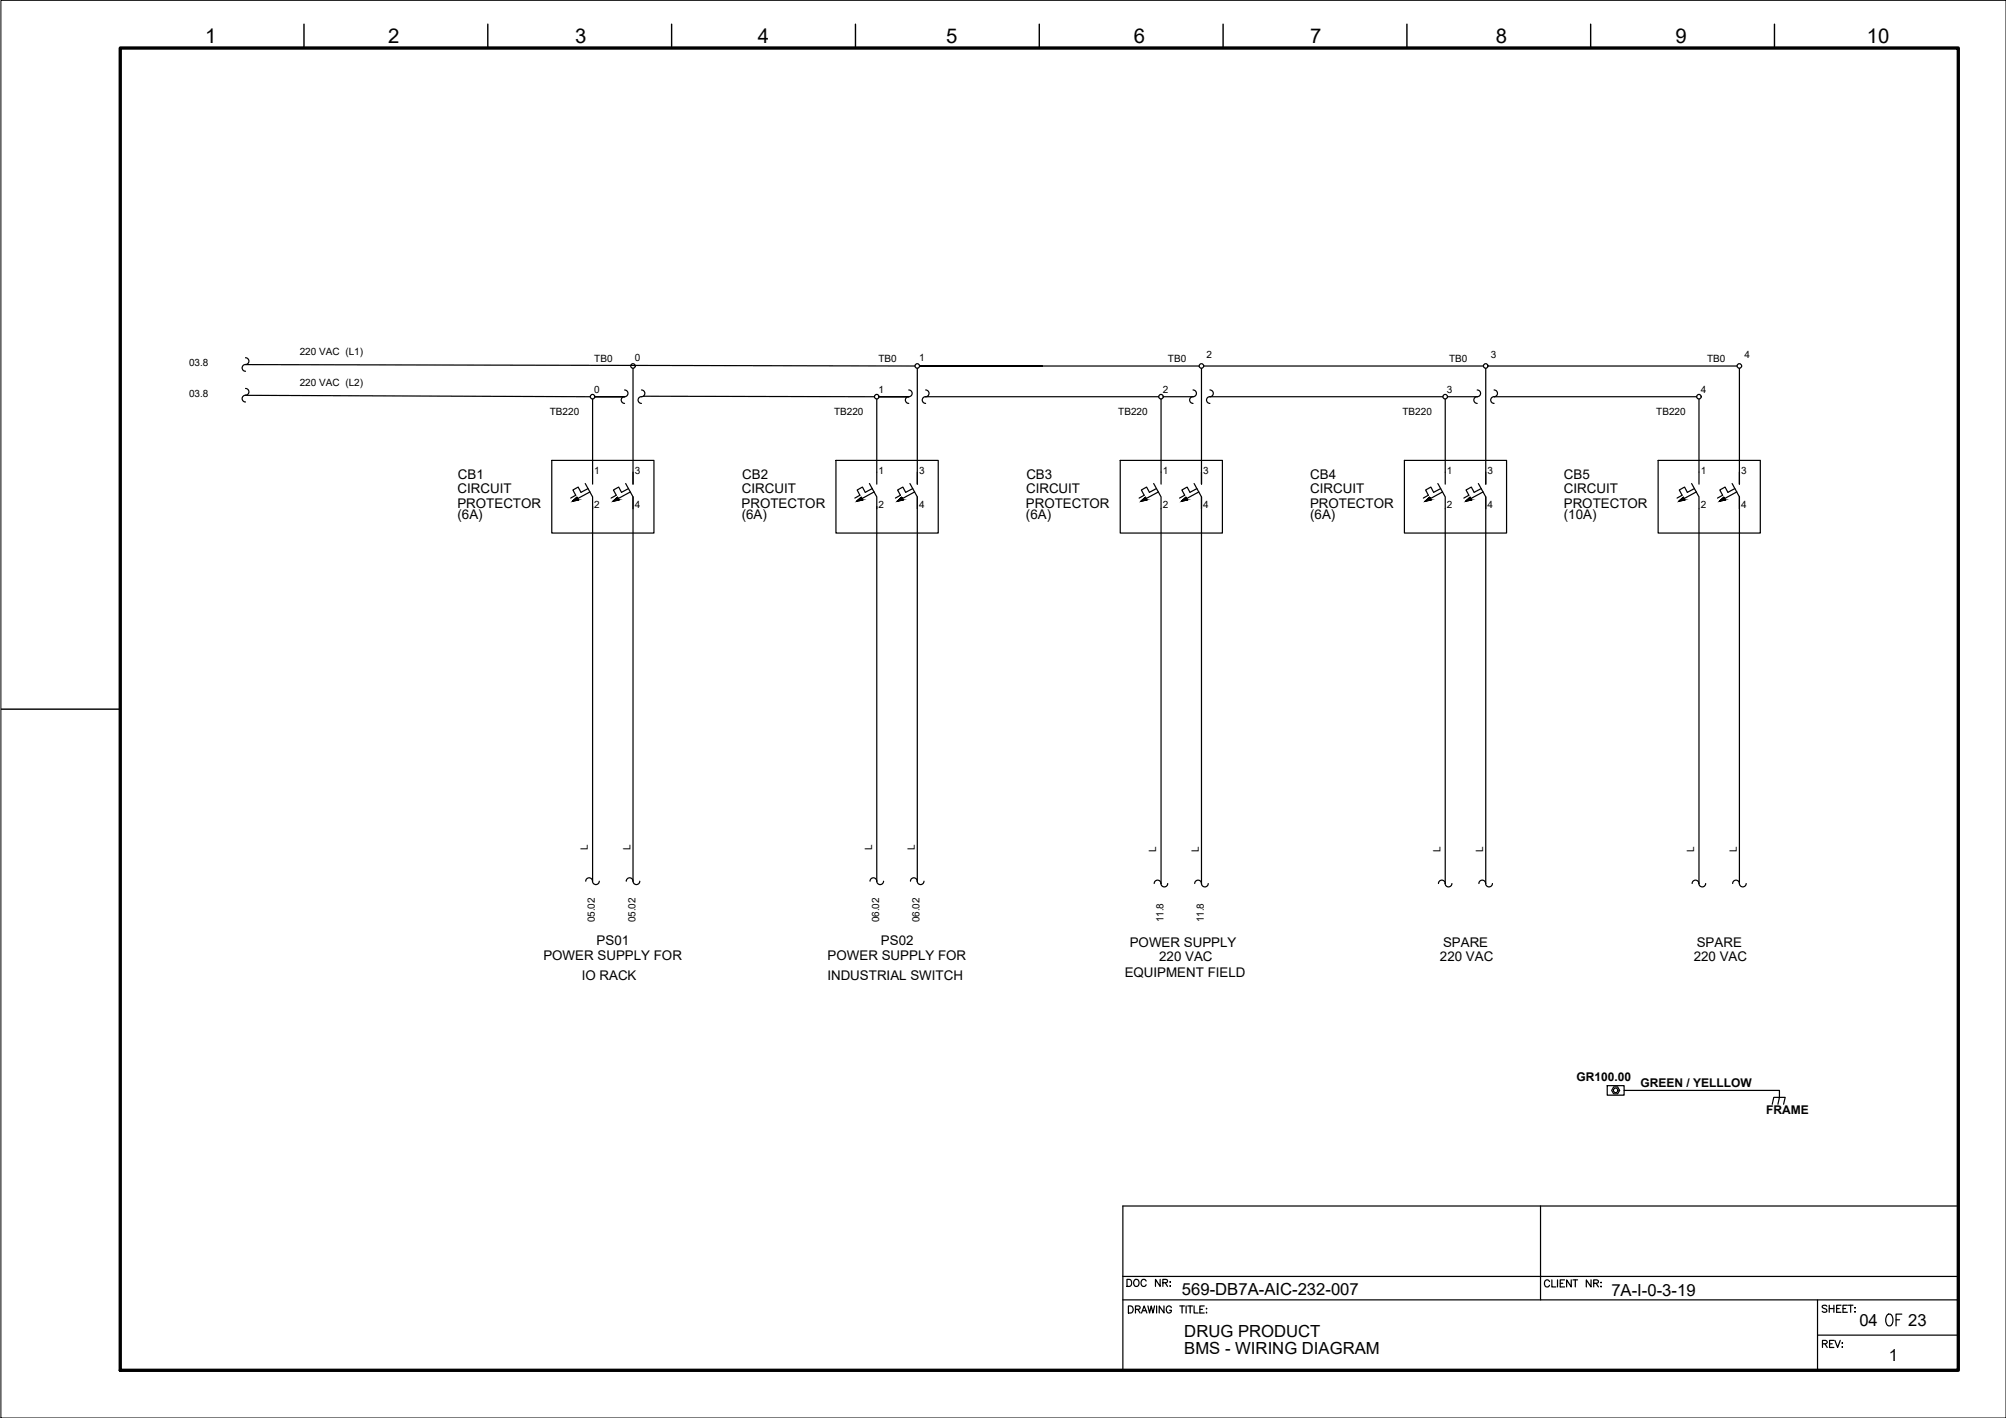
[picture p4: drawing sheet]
<svg xmlns="http://www.w3.org/2000/svg" width="420mm" height="297mm" viewBox="0 0 420 297" stroke-linecap="round" stroke-linejoin="round" font-family="sans-serif">
<!-- layer: G-TTLB-TTLB -->
<path d="M25.2 10.1h385v276.9h-385z" fill="none" stroke="#000" stroke-width=".7"/>
<!-- layer: G-TTLB-INDX -->
<path d="M63.7 5.1v5M102.2 5.1v5M140.7 5.1v5M179.2 5.1v5M217.7 5.1v5M256.2 5.1v5M294.7 5.1v5M333.2 5.1v5M371.7 5.1v5M.2 148.6h25" fill="none" stroke="#000" stroke-width=".3"/>
<!-- layer: LGSP IA4$0$LG_PLOT -->
<path d="M322.7 252.6v19.7M235.2 267.4h175M235.2 272.3h175M380.7 279.7h29.5M380.7 272.3v14.7M235.2 287h175" fill="none" stroke="#000" stroke-width=".25"/>
<!-- layer: LG_PLOT -->
<g fill="none" stroke="#000" stroke-width=".25">
<path d="M410.2 252.6h-175v34.4M236.1 268h.4a.8 .8 0 0 1 .5 .7 .8 .8 0 0 1-.5 .8h-.4zM236.3 273.6h.5a.78 .78 0 0 1 .6 .7 .78 .78 0 0 1-.6 .7h-.5zM237.7 268.1a.7 .7 0 0 1 .9 .6 .7 .7 0 0 1-.9 .7l-.3-.5 .1-.5zM237.8 274.3l.9-.1v-.5l-.9-.1v1.4M238.3 274.3l.5 .7M239.1 275l.5-1.4 .6 1.4M239.3 274.6h.7M240.1 268.4a.54 .54 0 0 0-.7-.4 .54 .54 0 0 0-.4 .6 .61 .61 0 0 0 .2 .8 .61 .61 0 0 0 .8-.1l.1-.2M240.4 273.6l.4 1.4 .3-1.4 .4 1.4 .3-1.4M242.3 273.6v1.4M243 268v1.5l-1-1.5v1.5"/>
<path d="M243.6 268.7l.8-.1 .1-.5-.9-.1v1.5M243.8 273.6v1.4l-1-1.4v1.4M244.1 268.7l.4 .8M245 268.6h.2zM245 269.4h.2zM245.3 273.9a.54 .54 0 0 0-.6-.3 .54 .54 0 0 0-.4 .5 .61 .61 0 0 0 .2 .8 .61 .61 0 0 0 .8-.1v-.3h-.3M247.1 273.6h1M247.6 273.6v1.4M248.4 273.6v1.4M248.8 273.6h1M249.3 273.6v1.4M250.1 273.6v1.4h.9"/>
<path d="M251.3 274.3h.6M252.2 273.6h-.9v1.4h.9M252.6 274.1h.2zM252.7 274.9v.1zM324.5 268.5a.54 .54 0 0 0-.6-.4 .54 .54 0 0 0-.4 .6 .6 .6 0 0 0 .2 .8 .6 .6 0 0 0 .8-.1v-.2M325 268.1v1.5h.9M326.2 268.1v1.5M326.8 268.8h.5M327.7 268.1h-.9v1.5h.9M329.1 268.1v1.5l-1-1.5v1.5M329.5 268.1h.9M329.9 268.1v1.5"/>
<path d="M333.2 268.1v1.5l-.9-1.5v1.5M333.8 268.8l.8-.1 .2-.2-.1-.2-.9-.2v1.5M334.3 268.8l.5 .8M335.3 268.6v.1zM335.3 269.4v.2zM382.6 273.6l-.3-.2-.6 .2v.3l.9 .4v.4a.63 .63 0 0 1-.9 0M383.1 273.4v1.5M383.1 274.1h1M384.1 273.4v1.5M384.7 274.1h.5M385.6 273.4h-.9v1.5h.9M386 274.1h.6"/>
<path d="M386.9 273.4h-.9v1.5h.9M387.1 273.4h1M387.6 273.4v1.5M388.5 274h.1zM388.5 274.8h.1zM381.7 281.5l.9-.1 .1-.3-.3-.3h-.7v1.5M382.2 281.5l.5 .8M383.2 281.5h.6M384.1 280.8h-.9v1.5h.9M384.3 280.8l.6 1.5 .5-1.5M385.8 281.4h.1zM385.9 282.1v.2z"/>
</g>
<!-- layer: I_TABS -->
<g fill="none" stroke="#000" stroke-width=".25">
<path d="M51.4 74.9a.76 .76 0 0 1 .7 .9 .76 .76 0 0 1-1 .6 .71 .71 0 0 0-.4 .8 .71 .71 0 0 0 .7 .6M132.6 77.2v24.2M192.1 77.2v24.2M218.3 76.7h-25.7h58.6M251.7 77.2v24.2M252.1 76.7h58.6M311.2 77.2v24.2M311.7 76.7h52.2M364.3 77.2v24.2M51.4 81.4a.71 .71 0 0 1 .7 .7 .71 .71 0 0 1-.7 .7M51.4 82.8a.71 .71 0 0 0-.7 .7 .71 .71 0 0 0 .7 .7M51.4 82.8l72.2 .3"/>
<path d="M124.1 83.6v15.3M130.8 81.7a.75 .75 0 0 1 .7 .9 .75 .75 0 0 1-1 .5 .71 .71 0 0 0-.4 .8 .71 .71 0 0 0 .7 .6M130.8 83.1h-6.2h6.2M134.4 81.7a.75 .75 0 0 1 .7 .9 .75 .75 0 0 1-1 .5 .71 .71 0 0 0-.4 .8 .71 .71 0 0 0 .7 .6M183.6 83.6v15.3M190.3 81.7a.71 .71 0 0 1 .8 .7 .71 .71 0 0 1-.8 .7M190.3 83.1a.71 .71 0 0 0-.7 .7 .71 .71 0 0 0 .7 .7M190.4 83.1h-6.3h6.3M193.9 81.7a.71 .71 0 0 1 .7 .7 .71 .71 0 0 1-.7 .7M193.9 83.1a.71 .71 0 0 0-.7 .7 .71 .71 0 0 0 .7 .7M193.9 83.1h48.8M243.2 83.6v15.3"/>
<path d="M243.6 83.1h6.3M249.9 81.7a.71 .71 0 0 1 .7 .7 .71 .71 0 0 1-.7 .7M249.9 83.1a.71 .71 0 0 0-.7 .7 .71 .71 0 0 0 .7 .7M253.4 81.7a.71 .71 0 0 1 .7 .7 .71 .71 0 0 1-.7 .7M253.4 83.1a.71 .71 0 0 0-.7 .7 .71 .71 0 0 0 .7 .7M253.4 83.1h48.8M302.7 83.6v15.3M303.2 83.1h6.2M309.4 81.7a.71 .71 0 0 1 .7 .7 .71 .71 0 0 1-.7 .7M309.4 83.1a.71 .71 0 0 0-.7 .7 .71 .71 0 0 0 .7 .7M312.9 81.7a.75 .75 0 0 1 .7 .9 .75 .75 0 0 1-.9 .5 .71 .71 0 0 0-.5 .8 .71 .71 0 0 0 .7 .6M312.9 83.1h42.5"/>
<path d="M355.9 83.6v15.3M124.1 106.1v78.5M132.6 104.1v80.5M183.6 106.1v78.5M192.1 104.1v80.5M243.2 106.6v78.5M251.7 104.1v81M302.7 106.6v78.5M311.2 104.1v81M355.9 106.6v78.5M364.3 104.1v81M122.7 184.6a.71 .71 0 0 1 .7-.7 .71 .71 0 0 1 .7 .7"/>
<path d="M124.1 184.6a.71 .71 0 0 0 .7 .7 .71 .71 0 0 0 .7-.7M131.2 184.6a.71 .71 0 0 1 .7-.7 .71 .71 0 0 1 .7 .7M132.6 184.6a.71 .71 0 0 0 .7 .7 .71 .71 0 0 0 .7-.7M182.2 184.6a.71 .71 0 0 1 .7-.7 .71 .71 0 0 1 .7 .7M183.6 184.6a.71 .71 0 0 0 .8 .7 .71 .71 0 0 0 .7-.7M190.7 184.6a.71 .71 0 0 1 .7-.7 .71 .71 0 0 1 .7 .7M192.1 184.6a.71 .71 0 0 0 .7 .7 .71 .71 0 0 0 .7-.7M241.7 185.1a.71 .71 0 0 1 .8-.7 .71 .71 0 0 1 .7 .7M243.2 185.1a.71 .71 0 0 0 .7 .7 .71 .71 0 0 0 .7-.7M250.2 185.1a.71 .71 0 0 1 .7-.7 .71 .71 0 0 1 .8 .7M251.7 185.1a.71 .71 0 0 0 .7 .7 .71 .71 0 0 0 .7-.7M301.3 185.1a.71 .71 0 0 1 .7-.7 .71 .71 0 0 1 .7 .7"/>
<path d="M302.7 185.1a.71 .71 0 0 0 .7 .7 .71 .71 0 0 0 .7-.7M309.8 185.1a.71 .71 0 0 1 .7-.7 .71 .71 0 0 1 .7 .7M311.2 185.1a.71 .71 0 0 0 .7 .7 .71 .71 0 0 0 .7-.7M354.4 185.1a.71 .71 0 0 1 .7-.7 .71 .71 0 0 1 .7 .7M355.8 185.1a.71 .71 0 0 0 .7 .7 .71 .71 0 0 0 .8-.7M362.9 185.1a.71 .71 0 0 1 .7-.7 .71 .71 0 0 1 .7 .7M364.3 185.1a.71 .71 0 0 0 .7 .7 .71 .71 0 0 0 .7-.7"/>
</g>
<!-- layer: EI-CTRL -->
<g fill="none" stroke="#000" stroke-width=".25">
<circle cx="132.6" cy="76.7" r=".48"/>
<circle cx="192.1" cy="76.7" r=".48"/>
<circle cx="251.6" cy="76.7" r=".48"/>
<circle cx="311.2" cy="76.7" r=".48"/>
<circle cx="364.3" cy="76.7" r=".48"/>
<circle cx="124.1" cy="83.1" r=".48"/>
<circle cx="183.6" cy="83.1" r=".48"/>
<circle cx="243.2" cy="83.1" r=".48"/>
<circle cx="302.7" cy="83.1" r=".48"/>
<circle cx="355.8" cy="83.1" r=".48"/>
</g>
<!-- layer: 0 -->
<g fill="none" stroke="#000" stroke-width=".25">
<path d="M51.4 76.4l140.2 .3M134.7 83l48.5 .1M336.6 227.4h3.6v2h-3.6zM338 227.7h.8l.4 .7-.4 .7h-.8l-.4-.7zM340.2 228.4h32.5v1.5l-.3 1.4M371.2 231.3l.3-1.4h2.4l-.3 1.4"/>
<circle cx="338.4" cy="228.4" r=".48"/>
</g>
<!-- layer: I_El_CTRL -->
<g fill="none" stroke="#000" stroke-width=".25">
<path d="M124.1 98.9v2.5M132.6 98.9v2.5M183.6 98.9v2.5M192.1 98.9v2.5M243.2 98.9v2.5M251.7 98.9v2.5M302.7 98.9v2.5M311.2 98.9v2.5M355.9 98.9v2.5M364.3 98.9v2.5M121.1 104.7l-.3-.5-.9 .8 .9-.8 .3 .5-1.2 .3M122.6 101.3l1.5 2.8v2.5"/>
<path d="M123.2 102.3l-1.5 .8-.6-1.1-1.1 .6 .6 1.1-1.1 .6M123.6 103l-2.6 1.4M129.6 104.7l-.3-.5-.9 .8 .9-.8 .3 .5-1.2 .3M131 101.3l1.6 2.8v2.5M131.6 102.3l-1.4 .8-.6-1.1-1.1 .6 .6 1.1-1.1 .6M132 103l-2.5 1.4M180.7 104.7l-.3-.5-1 .8 1-.8 .3 .5-1.3 .3M182.1 101.3l1.5 2.8v2.5M182.7 102.3l-1.5 .8-.6-1.1-1.1 .6 .6 1.1-1.1 .6M183.1 103l-2.6 1.4M189.1 104.7l-.3-.5-.9 .8 .9-.8 .3 .5-1.2 .3M190.6 101.3l1.5 2.8v2.5"/>
<path d="M191.2 102.3l-1.5 .8-.6-1.1-1.1 .6 .6 1.1-1.1 .6M191.6 103l-2.6 1.4M240.2 104.7l-.3-.5-.9 .8 .9-.8 .3 .5-1.2 .3M241.6 101.3l1.6 2.8v2.5M242.2 102.3l-1.5 .8-.5-1.1-1.1 .6 .5 1.1-1 .6M242.6 103l-2.5 1.4M248.7 104.7l-.3-.5-1 .8 1-.8 .3 .5-1.3 .3M250.1 101.3l1.6 2.8v2.5M250.7 102.3l-1.5 .8-.6-1.1-1.1 .6 .6 1.1-1 .6M251.1 103l-2.6 1.4M299.7 104.7l-.3-.5-.9 .8 .9-.8 .3 .5-1.2 .3M301.2 101.3l1.5 2.8v2.5"/>
<path d="M301.8 102.3l-1.5 .8-.6-1.1-1.1 .6 .6 1.1-1.1 .6M302.2 103l-2.6 1.4M308.2 104.7l-.3-.5-.9 .8 .9-.8 .3 .5-1.2 .3M309.6 101.3l1.6 2.8v2.5M310.2 102.3l-1.4 .8-.6-1.1-1.1 .6 .6 1.1-1.1 .6M310.6 103l-2.5 1.4M352.9 104.7l-.3-.5-1 .8 1-.8 .3 .5-1.3 .3M354.3 101.3l1.6 2.8v2.5M354.9 102.3l-1.5 .8-.6-1.1-1.1 .6 .6 1.1-1 .6M355.3 103l-2.6 1.4M361.4 104.7l-.3-.5-1 .8 1-.8 .3 .5-1.3 .3M362.8 101.3l1.5 2.8v2.5"/>
<path d="M363.4 102.3l-1.5 .8-.6-1.1-1.1 .6 .6 1.1-1.1 .6M363.8 103l-2.6 1.4"/>
</g>
<g fill="#000" stroke="#000" stroke-width=".21">
<path d="M120.2 104.7l.6-.5 .3 .5zM119.9 105l1.2-.3h-.9z"/>
<path d="M128.7 104.7l.6-.5 .3 .5zM128.4 105l1.2-.3h-.9z"/>
<path d="M179.8 104.7l.6-.5 .3 .5zM179.4 105l1.3-.3h-.9z"/>
<path d="M188.3 104.7l.5-.5 .3 .5zM187.9 105l1.2-.3h-.8z"/>
<path d="M239.3 104.7l.6-.5 .3 .5zM239 105l1.2-.3h-.9z"/>
<path d="M247.8 104.7l.6-.5 .3 .5zM247.4 105l1.3-.3h-.9z"/>
<path d="M298.8 104.7l.6-.5 .3 .5zM298.5 105l1.2-.3h-.9z"/>
<path d="M307.3 104.7l.6-.5 .3 .5zM307 105l1.2-.3h-.9z"/>
<path d="M352 104.7l.6-.5 .3 .5zM351.6 105l1.3-.3h-.9z"/>
<path d="M360.5 104.7l.6-.5 .3 .5zM360.1 105l1.3-.3h-.9z"/>
</g>
<!-- layer: I_DATA -->
<path d="M115.6 96.4h21.4v15.3h-21.4zM175.1 96.4h21.4v15.3h-21.4zM234.6 96.4h21.4v15.3h-21.4zM294.2 96.4h21.4v15.3h-21.4zM347.3 96.4h21.4v15.3h-21.4z" fill="none" stroke="#000" stroke-width=".25"/>
<!-- layer: 0 -->
<path d="M.2 .1h420v296.9h-420z" fill="none" stroke="#000" stroke-width=".21"/>
<text font-size="5.7" x="394.1" y="279">OF</text>
<g font-size="4.3">
<text x="43" y="9">1</text>
<text x="81.3" y="9">2</text>
<text x="120.5" y="9">3</text>
<text x="158.7" y="9">4</text>
<text x="198.2" y="9">5</text>
<text x="237.5" y="9">6</text>
<text x="274.4" y="9">7</text>
<text x="313.3" y="9">8</text>
<text x="350.9" y="9">9</text>
<text x="391" y="9">10</text>
</g>
<g font-size="3.5">
<text x="247.5" y="271.3">569-DB7A-AIC-232-007</text>
<text x="337.5" y="271.4">7A-I-0-3-19</text>
<text x="248.1" y="280.1">DRUG PRODUCT</text>
<text x="389.4" y="277.7">04</text>
<text x="399.6" y="277.7">23</text>
<text x="248.1" y="283.7">BMS - WIRING DIAGRAM</text>
<text x="395.6" y="285">1</text>
</g>
<g font-size="2.8">
<text x="95.9" y="100.4">CB1</text>
<text x="155.4" y="100.4">CB2</text>
<text x="215" y="100.4">CB3</text>
<text x="274.4" y="100.4">CB4</text>
<text x="327.6" y="100.4">CB5</text>
<text x="95.8" y="106.3">PROTECTOR</text>
<text x="95.8" y="103.2">CIRCUIT</text>
<text x="155.3" y="106.3">PROTECTOR</text>
<text x="155.4" y="103.2">CIRCUIT</text>
<text x="214.9" y="106.3">PROTECTOR</text>
<text x="214.9" y="103.2">CIRCUIT</text>
<text x="274.4" y="106.3">PROTECTOR</text>
<text x="274.4" y="103.2">CIRCUIT</text>
<text x="327.5" y="106.3">PROTECTOR</text>
<text x="327.6" y="103.2">CIRCUIT</text>
<text x="95.8" y="108.7">(6A)</text>
<text x="155.4" y="108.7">(6A)</text>
<text x="214.9" y="108.7">(6A)</text>
<text x="274.4" y="108.7">(6A)</text>
<text x="327.6" y="108.7">(10A)</text>
<text x="125" y="197.9">PS01</text>
<text x="184.5" y="197.9">PS02</text>
<text x="113.8" y="201">POWER SUPPLY FOR</text>
<text x="173.4" y="201">POWER SUPPLY FOR</text>
<text x="236.6" y="198.4">POWER SUPPLY</text>
<text x="242.8" y="201.3">220 VAC</text>
<text x="301.6" y="201.3">220 VAC</text>
<text x="302.2" y="198.4">SPARE</text>
<text x="354.8" y="201.3">220 VAC</text>
<text x="355.4" y="198.4">SPARE</text>
<text x="121.8" y="205.4">IO RACK</text>
<text x="173.3" y="205.4">INDUSTRIAL SWITCH</text>
<text x="235.6" y="204.7">EQUIPMENT FIELD</text>
</g>
<g font-size="2.5">
<text x="330.2" y="226.5">GR100.00</text>
<text x="343.6" y="227.8">GREEN / YELLLOW</text>
<text x="369.9" y="233.4">FRAME</text>
</g>
<g font-size="2.1">
<text x="39.6" y="76.7">03.8</text>
<text x="62.8" y="74.4">220 VAC (L1)</text>
<text x="124.5" y="75.7">TB0</text>
<text x="133" y="75.7">0</text>
<text x="184" y="75.7">TB0</text>
<text x="192.5" y="75.7">1</text>
<text x="244.6" y="75.7">TB0</text>
<text x="252.7" y="75">2</text>
<text x="303.5" y="75.7">TB0</text>
<text x="312.3" y="75">3</text>
<text x="357.5" y="75.7">TB0</text>
<text x="365.4" y="75">4</text>
<text x="39.6" y="83.2">03.8</text>
<text x="62.8" y="80.8">220 VAC (L2)</text>
<text x="124.5" y="82.3">0</text>
<text x="184" y="82.3">1</text>
<text x="243.5" y="82.3">2</text>
<text x="303.1" y="82.3">3</text>
<text x="356.2" y="82.3">4</text>
<text x="115.2" y="87">TB220</text>
<text x="174.7" y="87">TB220</text>
<text x="234.2" y="87">TB220</text>
<text x="293.8" y="87">TB220</text>
<text x="346.9" y="87">TB220</text>
<text x="124.5" y="99.3">1</text>
<text x="133" y="99.3">3</text>
<text x="184" y="99.3">1</text>
<text x="192.5" y="99.3">3</text>
<text x="243.5" y="99.3">1</text>
<text x="252" y="99.3">3</text>
<text x="303.1" y="99.3">1</text>
<text x="311.6" y="99.3">3</text>
<text x="356.2" y="99.3">1</text>
<text x="364.7" y="99.3">3</text>
<text x="124.5" y="106.4">2</text>
<text x="132.9" y="106.4">4</text>
<text x="184" y="106.4">2</text>
<text x="192.5" y="106.4">4</text>
<text x="243.5" y="106.4">2</text>
<text x="252" y="106.4">4</text>
<text x="303.1" y="106.4">2</text>
<text x="311.6" y="106.4">4</text>
<text x="356.2" y="106.4">2</text>
<text x="364.7" y="106.4">4</text>
<text x="123.1" y="178.1" transform="rotate(-90 123.1 178.1)">L</text>
<text x="132.1" y="178.1" transform="rotate(-90 132.1 178.1)">L</text>
<text x="182.6" y="178.1" transform="rotate(-90 182.6 178.1)">L</text>
<text x="191.6" y="178.1" transform="rotate(-90 191.6 178.1)">L</text>
<text x="242.2" y="178.6" transform="rotate(-90 242.2 178.6)">L</text>
<text x="251.1" y="178.6" transform="rotate(-90 251.1 178.6)">L</text>
<text x="301.7" y="178.6" transform="rotate(-90 301.7 178.6)">L</text>
<text x="310.6" y="178.6" transform="rotate(-90 310.6 178.6)">L</text>
<text x="354.9" y="178.6" transform="rotate(-90 354.9 178.6)">L</text>
<text x="363.8" y="178.6" transform="rotate(-90 363.8 178.6)">L</text>
<text x="124.6" y="193.2" transform="rotate(-90 124.6 193.2)">05.02</text>
<text x="133.1" y="193.2" transform="rotate(-90 133.1 193.2)">05.02</text>
<text x="184.1" y="193.2" transform="rotate(-90 184.1 193.2)">06.02</text>
<text x="192.6" y="193.2" transform="rotate(-90 192.6 193.2)">06.02</text>
<text x="243.7" y="193.2" transform="rotate(-90 243.7 193.2)">11.8</text>
<text x="252.2" y="193.2" transform="rotate(-90 252.2 193.2)">11.8</text>
</g>
</svg>
